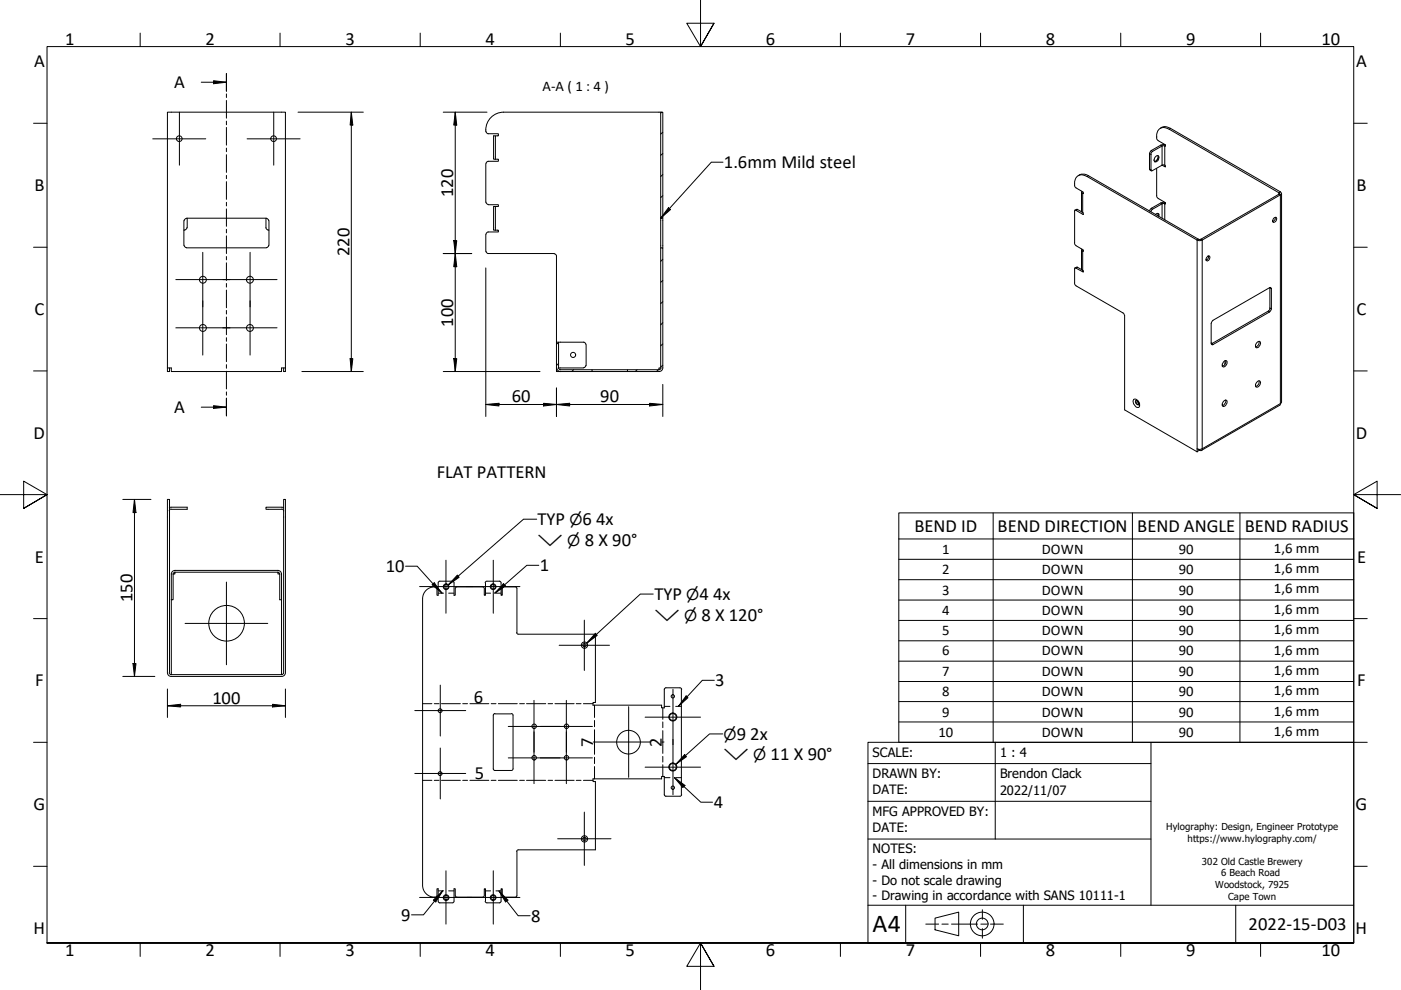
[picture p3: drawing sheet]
<svg xmlns="http://www.w3.org/2000/svg" width="297mm" height="210mm" viewBox="0 0 297 210" stroke-linecap="round" stroke-linejoin="round" font-family="sans-serif">
<!-- layer: Hatch (Hylo) -->
<g fill="none" stroke="#000" stroke-width=".21">
<path d="M140.3 23.8l-.2 .2M140.5 37l-.4 .4M140.5 32.5l-.4 .4M140.5 28l-.4 .4M140.5 59.5l-.4 .4M140.5 55l-.4 .4M140.5 46l-.3 .3M140.5 41.5l-.4 .4M118.4 77.1l-.4 .4M118.4 72.6l-.4 .4M121.6 78.4l-.4 .4M135.1 78.4l-.4 .4"/>
<path d="M139.6 78.4l-.4 .4M140.5 77.4l-.4 .4M140.5 72.9l-.4 .4M140.5 68.4l-.4 .5M140.5 64l-.4 .4"/>
</g>
<!-- layer: Visible (Hylo) -->
<g fill="none" stroke="#000" stroke-width=".21">
<path d="M103 27.5v.4M103 34.7v8.2M103.1 27.9v.2l.4 .3h2.2v.4h-.7M104.6 28.8h.4v5h-.4zM105 33.8h.7v.4h-2.2l-.4 .2v.3M140.1 23.8h.4v22.5h-.4zM140.1 23.8h-33.3a3.8 3.8 0 0 0-3.8 3.8M245.1 33.1l.4-.1a.82 .82 0 0 1 .1 .9 .82 .82 0 0 1-.8 .4l-.1-.4zM245.2 35.7v5.9l.4 .5 1.5 .9v.3l-.7-.1-2.2 1.2-.2 .5M245.5 33a.94 .94 0 0 1-.7 1.3M245.6 33.2l-.2 .5-.4 .5M246 27.2a1.7 1.7 0 0 1 2.2 0l23.3 13.5 .2 .2-.1 .3-16.7 9.7-.7 .1-23.7-13.6a1.69 1.69 0 0 0-2.3 .2 1.69 1.69 0 0 0 0 2.2l1.5 .9v.4l-.3-.2v-.4"/>
<path d="M246.4 35l-2.2 1.2-.2-.1 .1-3.7 2.4-1.5 .6 .1v-.3l-1.5-.9a1.7 1.7 0 0 1 .1-2.2 1.7 1.7 0 0 1 2.2-.2l23.4 13.5v.2l-16.7 9.6-.4 .1-23.4-13.6-.9-.3a1.53 1.53 0 0 0-1.3 .3M246.4 35l.7 .1v.3zM247.1 30.7l-1 .1-2 1.1-.3 .3-.1 .3v3.3l.4 .4M39 48.8h.2M39 46.8v5.2M39.1 52l.2 .4 .2 .1M39.5 52.5h17M39.5 46.3h17M39.5 46.3l-.4 .3v.2M39.6 48.3l-.2 .4h-.3M39.7 46.3v2M56.4 46.3v2l.1 .2 .4 .2"/>
<path d="M56.5 46.3l.4 .3 .1 .2M56.8 48.8h.2M57 52l-.3 .4-.2 .1M57 46.8v5.2M103 49.7v3.6M103.1 42.9v.2l.4 .2M103.1 53.3v.2l.4 .3h14M103.5 43.4h2.2v.4h-.7M104.6 43.8h.4v5h-.4zM105 48.8h.7v.4h-2.2l-.4 .2v.3M117.5 53.8l.2 .1 .3 .4v24.5h7.5v-.4h-6.7M140.1 46.3v6.2"/>
<path d="M140.5 46.3v6.2M227.9 44.5l.4-.1 1.3 .7M227.9 56.8l.4-.2 1.3 .7M229.3 40.7v4l.3 .4M229.3 52.9v4.1l.3 .3M229.6 45.1l.1 .4-1.7-1-.2 .2v7l.4 .4 1.5 .9v.3l-.3-.2v-.3M229.6 57.3l.1 .4-1.8-.9v3.6l10.3 6 .2 .5v20l15.4 8.9M245 45.5l.4-.3 .2 .1 .1 .1v.5M245.5 45.2l.1 .6M245.6 45.4l-.1 .4M247.1 43h-1l-2 1.2-.4 .5M256.1 54.3h.2a.56 .56 0 0 1 .1 .7 .56 .56 0 0 1-.7 .2v-.4z"/>
<path d="M256.2 54.3v.5l-.5 .4M270.1 46.3l.3-.2a.56 .56 0 0 1 .2 .7 .56 .56 0 0 1-.7 .2l-.1-.2zM270.4 46.1v.4l-.5 .5M271.7 41v44.3l-.3 .6-16.6 9.6M35.5 78h.8v.8h23.4v-.8h.8M35.5 78v.8h.4v-.8M35.5 78v-54.2h25v54.2M60.1 78v.8h.4v-.8M118 72.6h.4v5.4h5.4M118 78a.79 .79 0 0 0 .8 .8M118.4 78l.2 .3 .2 .1M118.4 72.6h5.4"/>
<path d="M123.7 72.6h.3l.2 .4M124.2 77.5l-.2 .4h-.3M124.3 73.1v4.4M125.5 78.8h7.5M125.5 78.4h7.5M140.1 78l-.2 .3-.2 .1M140.5 78a.79 .79 0 0 1-.8 .8h-6.7v-.4h6.7M140.5 78v-25.5h-.4v25.5h-.4v.4M256.8 72.7l.2 .1M257.2 67.9l12-6.9 .3 .1 .1 4.4-.4 .6-12.2 7-.2-.2v-4.3zM259.4 76.7l.5-.3a.81 .81 0 0 1 .2 .9 .81 .81 0 0 1-.7 .5l-.3-.2v-.4zM259.7 76.5v.8"/>
<path d="M259.8 76.4l.1 .5-.1 .2a.64 .64 0 0 1-.7 .5M266.4 72.7l.6-.3a.78 .78 0 0 1 .1 .9 .78 .78 0 0 1-.8 .4l-.1-.6zM267 72.4l-.1 .6-.6 .6M269.2 61v4.5l-.3 .4-12 7M240.3 84.7a1.06 1.06 0 0 1 1.1 .5 1.06 1.06 0 0 1 0 1.2 1.31 1.31 0 0 1-1.1-1.7zM240.9 84.9l.1 .7 .4 .2M241.1 84.9l.4 .9a.54 .54 0 0 1-.7-.3 .54 .54 0 0 1 .1-.6l.5 .3 .1 .4M254.1 95.3l.6 .2 .2-.3-.5 .1-.6-.1v.6M254.1 95.2v.4l-.3 .2M259.4 85.1l.5-.3a.81 .81 0 0 1 .2 .9 .81 .81 0 0 1-.7 .5l-.3-.2v-.4zM259.8 84.8v.6l-.3 .4-.4 .2M266.6 80.9l.4-.2a.78 .78 0 0 1 .1 .9 .78 .78 0 0 1-.8 .5l-.1-.6z"/>
<path d="M267 80.7l-.1 .7-.6 .6M35.9 107.6l3.8-.1v.5h-3.4M36.3 107.9l-.4 .2v.2M59.7 107.5h-3.3v.5h3.3M59.7 107.9l.4 .2v.2M59.7 107.5l.4 .1M36.3 121.7v5.5M36.3 127.2v15.8M37.1 121.3v.4h-.4v5.5h-.4M37.1 121.3h21.8v.4h.4v5.5h.4M37.1 121.3l-.3 .2-.1 .2M58.9 121.3l.2 .1 .2 .3"/>
<path d="M58.9 120.9a.79 .79 0 0 1 .8 .8M58.9 120.9h-21.8a.79 .79 0 0 0-.8 .8M59.7 121.7v5.5M59.7 127.2v15.8h-23.4M92.1 124.4h.2M92.1 124.4a2.51 2.51 0 0 0-2.5 2.5v60.8a2.51 2.51 0 0 0 2.5 2.5M92.3 124.4l.3 .4M92.9 123.6v2.6h-.3v-1.4M95.9 123.2h-2.7l-.3 .4M95.9 123.2l.4 .4M96.3 123.6v2.6h.2v-1.4M96.8 124.4h5.5"/>
<path d="M96.9 124.4l-.4 .4M102.3 124.4l.4 .4M102.9 123.6v2.6h-.2v-1.4M103.2 123.2l-.3 .4M103.3 123.2h2.6l.3 .4M106.2 123.6v2.6h.3v-1.4M106.5 124.8l.4-.4h2.4l.3 .4M109.5 134.1l.4 .4M109.6 124.8v9.3M109.9 134.5h16.3v14.4h-.5v.6h14.6v.6h.5v-4M35.5 142.6a.79 .79 0 0 0 .8 .8h23.4M35.5 142.6v-36.7h.4v36.7"/>
<path d="M35.9 142.6l.2 .4h.2M60.1 142.6v-36.7h.4v36.7M60.1 142.6l-.2 .4h-.2M60.5 142.6a.79 .79 0 0 1-.8 .8M104.6 151.7v11.3l.3 .4M104.9 151.4h3.5M104.9 151.3l-.3 .3M108.4 151.3l.4 .3M108.8 151.7v11.3l-.4 .4M141.2 145.8h2.9M141.2 145.8l-.4 .4M144.2 145.8l.3 .4"/>
<path d="M144.5 146.1v22.4M104.9 163.4h3.5M140.8 168.5l.4 .3M140.8 168.5v-3.9h-.5v.5h-14.6v.6h.5v14.5h-16.3M141.2 168.8h2.9M144.5 168.5l-.3 .3M92.1 190.2h.2M92.3 190.2l.3-.3v-1.5h.3v2.6M92.9 191.1l.3 .3h2.7M96.3 191.1l-.4 .3M96.8 190.2h5.5M96.9 190.2l-.4-.3v-1.5h-.2v2.6"/>
<path d="M102.3 190.2l.4-.3v-1.5h.2v2.6M102.9 191.1l.3 .3M106.2 191.1l-.3 .3h-2.6M109.6 180.5v9.5l-.4 .2h-2.5l-.2-.3v-1.5h-.3v2.6M109.9 180.2l-.4 .3"/>
<circle cx="38" cy="29.4" r=".6"/>
<circle cx="58" cy="29.4" r=".6"/>
<circle cx="43" cy="59.3" r=".73"/>
<circle cx="53" cy="59.3" r=".73"/>
<circle cx="43" cy="69.5" r=".73"/>
<circle cx="53" cy="69.5" r=".73"/>
<circle cx="121.5" cy="75.3" r=".54"/>
<circle cx="48" cy="132.1" r="3.8"/>
<circle cx="94.6" cy="124.4" r=".6"/>
<circle cx="94.6" cy="124.4" r=".48"/>
<circle cx="104.6" cy="124.4" r=".6"/>
<circle cx="104.6" cy="124.4" r=".48"/>
<circle cx="123.9" cy="136.8" r=".35"/>
<circle cx="123.9" cy="136.8" r=".67"/>
<circle cx="93.3" cy="150.7" r=".41"/>
<circle cx="113.3" cy="154" r=".48"/>
<circle cx="120.1" cy="154" r=".48"/>
<circle cx="133.3" cy="157.4" r="2.51"/>
<circle cx="142.7" cy="152" r=".86"/>
<circle cx="142.7" cy="152" r=".73"/>
<circle cx="142.7" cy="147.6" r=".35"/>
<circle cx="93.3" cy="164" r=".41"/>
<circle cx="113.3" cy="160.7" r=".48"/>
<circle cx="120.1" cy="160.7" r=".48"/>
<circle cx="123.9" cy="177.9" r=".67"/>
<circle cx="123.9" cy="177.9" r=".35"/>
<circle cx="142.7" cy="162.6" r=".86"/>
<circle cx="142.7" cy="162.6" r=".73"/>
<circle cx="142.7" cy="167" r=".35"/>
<circle cx="94.6" cy="190.3" r=".48"/>
<circle cx="94.6" cy="190.3" r=".6"/>
<circle cx="104.6" cy="190.3" r=".48"/>
<circle cx="104.6" cy="190.3" r=".6"/>
</g>
<!-- layer: Bend Centerline (Hylo) -->
<g fill="none" stroke="#000" stroke-width=".21">
<path d="M92.9 125.8h1.1M95.1 125.8h1.2M102.9 125.8h1.1M105.2 125.8h1M89.6 149.2h2M92.1 149.2h1M93.6 149.2h4M98.1 149.2h1M99.6 149.2h4M104.1 149.2h1.1M105.7 149.2h4M110.2 149.2h1"/>
<path d="M111.6 149.2h4.1M116.2 149.2h1M117.7 149.2h4M122.2 149.2h1M123.7 149.2h2M126 149.5v2.6M126 152.8v1.3M126 154.7v5.2M140.5 150.1v2.4M140.5 153.1v1.2M140.5 154.9v4.8M140.8 149.8h1.2"/>
<path d="M143.3 149.8h1.2M89.6 165.5h2M92.1 165.5h1M93.6 165.5h4M98.1 165.5h1M99.6 165.5h4M104.1 165.5h1.1M105.7 165.5h4M110.2 165.5h1M111.6 165.5h4.1M116.2 165.5h1M117.7 165.5h4"/>
<path d="M122.2 165.5h1M123.7 165.5h2M126 160.6v1.3M126 162.5v2.6M140.5 160.4v1.2M140.5 162.2v2.4M140.8 164.9h1.2M143.3 164.9h1.2M92.9 188.9h1.1M95.1 188.9h1.2M102.9 188.9h1.1M105.2 188.9h1"/>
</g>
<!-- layer: Visible Narrow (Hylo) -->
<g fill="none" stroke="#000" stroke-width=".21">
<path d="M230.8 37.2l-.3 .2M243.7 35.8l.3 .2M243.7 32.5l.3 .2M244.1 31.9l.2 .2M246.1 30.8l.3 .2v4M247.1 30.8l-.1 .2v4M248.2 27.2l-.3 .2M228.5 44.4l-.3 .2M228.5 56.7l-.3 .2M229.7 40.9l-.1 .1v4.1M229.7 53.1l-.1 .1v4.1M244.1 44.2l.2 .2"/>
<path d="M246.1 43l.3 .2v3.1M247.1 43.1l-.1 .1v3.4M254.1 50.7l-.3 .2v44.3M271.5 40.7l-.4 .2v.3l.4 .1v44.3l-16.6 9.6v-44.3l-.3-.2M256.9 72.9l.3 .2M268.9 65.9l.3 .2M269.2 65.3l.4 .2M269.2 61.1l.4 .1M254.3 95.3v.2"/>
</g>
<!-- layer: Section Line (Hylo) -->
<g fill="none" stroke="#000" stroke-width=".21">
<path d="M42.7 17.4h5.3M45.3 17.1l2.7 .3-2.7 .4zM48 15.6v3.7M48 19.9v.8M48 21.3v3.8M48 25.7v.8M48 27v3.8M48 31.4v.8M48 32.8v3.7M48 37.2v.7M48 38.5v3.8M48 42.9v.8"/>
<path d="M48 44.3v3.7M48 48.6v.8M48 50v3.8M48 54.4v.7M48 55.7v3.8M48 60.1v.8M48 61.5v3.7M48 65.8v.8M48 67.2v3.8M48 71.6v.8M48 72.9v3.8M48 77.3v.8"/>
<path d="M48 78.7v3.8M42.7 86.3h5.3M45.3 86l2.7 .3-2.7 .3zM48 83.1v.7M48 84.4v3.8"/>
</g>
<g fill="#000">
<path d="M45.3 17.1l2.7 .3-2.7 .4z" fill-rule="evenodd"/>
<path d="M45.3 86l2.7 .3-2.7 .3z" fill-rule="evenodd"/>
</g>
<!-- layer: Border (Hylo) -->
<g fill="none" stroke="#000" stroke-width=".21">
<path d="M148.5 -.1v10l-2.9-5h5.8l-2.9 5 2.9-5M29.7 7v2.9M59.4 7v2.9M89.1 7v2.9M118.8 7v2.9M178.2 7v2.9M207.9 7v2.9M237.6 7v2.9M267.3 7v2.9M7.1 26.1h2.9M287 26.1h2.9M7.1 52.4h2.9"/>
<path d="M287 52.4h2.9M7.1 78.6h2.9M287 78.6h2.9M0 104.9h10l-5-2.9v5.8l5-2.9-5 2.9M297 104.9h-10l5-2.9v5.8l-5-2.9 5 2.9M7.1 131.2h2.9M287 131.2h2.9M7.1 157.4h2.9M287 157.4h2.9M7.1 183.7h2.9M10 199.9v-190h277v190h-277h277M29.7 199.9v2.9"/>
<path d="M59.4 199.9v2.9M89.1 199.9v2.9M118.8 199.9v2.9M178.2 199.9v2.9M207.9 199.9v2.9M237.6 199.9v2.9M267.3 199.9v2.9M287 183.7h2.9M151.4 204.9l-2.9-5 2.9 5h-5.8l2.9-5v10"/>
</g>
<!-- layer: Title (Hylo) -->
<g fill="none" stroke="#000" stroke-width=".21">
<path d="M184 157.4h103v42.5h-103zM211 157.4v20.5M244 157.4v34.5M184 177.9h60M184 169.9h60M184 161.9h60M184 191.9h103M192 191.9v8M196.3 195.9h2.7M198.2 194.7l5.1-1.3v5l-5.1-1.3zM199.7 195.9h1.3M201.7 195.9h5.6"/>
<path d="M208 195.9h1.3M208.3 192.9v2M208.3 196.9v2M210 195.9h2.7M217 191.9v8M262 191.9v8"/>
<circle cx="208.2" cy="195.9" r="2.51"/>
<circle cx="208.2" cy="195.9" r="1.24"/>
</g>
<!-- layer: Dimension (Hylo) -->
<g fill="none" stroke="#000" stroke-width=".21">
<path d="M63.2 23.8h13.8M74.5 23.8l.3 2.7h-.6zM74.5 23.8v55M94 23.8h9.3M96.5 23.8l.3 2.7h-.6zM96.5 23.8v55M94 53.8h6M96.2 51h.6l-.3 2.8zM96.5 53.8l.3 2.8h-.6zM103 56.8v31.5M64 78.8h13M74.2 76h.6l-.3 2.8z"/>
<path d="M94 78.8h20.5M96.2 76h.6l-.3 2.8zM103 85.8l2.8-.3v.6zM103 85.8h37.5M115.3 85.5l2.7 .3-2.7 .3zM118 85.8l2.8-.3v.6zM118 82.3v6M137.7 85.5l2.8 .3-2.8 .3zM140.5 81.5v6.8M26 105.9h6M28.5 105.9l.3 2.8h-.6zM28.5 105.9v37.5"/>
<path d="M26 143.4h6.8M28.2 140.7h.6l-.3 2.7zM35.5 149.6l2.8-.3v.6zM35.5 149.6h25M35.5 146.1v6M57.8 149.3l2.7 .3-2.7 .3zM60.5 146.1v6"/>
</g>
<g fill="#000">
<path d="M74.5 23.8l.3 2.7h-.6z" fill-rule="evenodd"/>
<path d="M96.5 23.8l.3 2.7h-.6z" fill-rule="evenodd"/>
<path d="M96.2 51h.6l-.3 2.8z" fill-rule="evenodd"/>
<path d="M96.5 53.8l.3 2.8h-.6z" fill-rule="evenodd"/>
<path d="M74.2 76h.6l-.3 2.8z" fill-rule="evenodd"/>
<path d="M96.2 76h.6l-.3 2.8z" fill-rule="evenodd"/>
<path d="M103 85.8l2.8-.3v.6z" fill-rule="evenodd"/>
<path d="M115.3 85.5l2.7 .3-2.7 .3z" fill-rule="evenodd"/>
<path d="M118 85.8l2.8-.3v.6z" fill-rule="evenodd"/>
<path d="M137.7 85.5l2.8 .3-2.8 .3z" fill-rule="evenodd"/>
<path d="M28.5 105.9l.3 2.8h-.6z" fill-rule="evenodd"/>
<path d="M28.2 140.7h.6l-.3 2.7z" fill-rule="evenodd"/>
<path d="M35.5 149.6l2.8-.3v.6z" fill-rule="evenodd"/>
<path d="M57.8 149.3l2.7 .3-2.7 .3z" fill-rule="evenodd"/>
</g>
<!-- layer: Center Mark (Hylo) -->
<g fill="none" stroke="#000" stroke-width=".21">
<path d="M32.4 29.4h11.2M38 23.8v11.2M52.4 29.4h11.2M58 23.8v11.2M37.3 59.3h11.5M43 53.5v11.6M47.2 59.3h11.5M53 53.5v11.6M37.3 69.5h11.5M43 63.8v11.5M47.2 69.5h11.5M53 63.8v11.5"/>
<path d="M94.6 118.8v11.2M104.6 118.8v11.2M39.2 132.2h17.6M48 123.4v17.5M89 124.4h11.2M98.9 124.4h11.3M118.6 136.8h10.6M123.9 131.5v10.6M87.9 150.7h10.8M93.3 145.3v10.8M93.3 158.6v10.8M107.8 154h10.9"/>
<path d="M113.2 148.5v11M113.2 155.2v11M114.6 154h11M120.1 148.5v11M120.1 155.2v11M125.8 157.3h12.1M133.3 149.8v15M136.8 152.1h11.7M140.3 157.3h.5M142.7 146.1v11.8M142.7 156.8v11.7M87.9 164h10.8"/>
<path d="M107.8 160.7h10.9M114.6 160.7h11M118.2 177.8h11.3M123.9 172.2v11.3M136.8 162.7h11.7M89 190.3h11.2M94.6 184.6v11.3M98.9 190.3h11.3M104.6 184.6v11.3"/>
</g>
<!-- layer: Symbol (Hylo) -->
<g fill="#000">
<path d="M141.7 44l.5 .4-2.1 1.9z" fill-rule="evenodd"/>
<path d="M92.1 123.5l1.6 2.3-2.1-1.8z" fill-rule="evenodd"/>
<path d="M97 122l.3 .4-2.2 1.6z" fill-rule="evenodd"/>
<path d="M106.7 123.7l.5 .5-2.3 1.6z" fill-rule="evenodd"/>
<path d="M126.2 134.3l.4 .4-2.2 1.7z" fill-rule="evenodd"/>
<path d="M145.2 160l.3 .4-2.2 1.6z" fill-rule="evenodd"/>
<path d="M145.5 147.5l.4 .4-2.1 1.9z" fill-rule="evenodd"/>
<path d="M143 164.9l2.2 1.6-.4 .5z" fill-rule="evenodd"/>
<path d="M91.9 190.9l2-2-1.5 2.3z" fill-rule="evenodd"/>
<path d="M105.8 188.9l1.9 2-.5 .3z" fill-rule="evenodd"/>
</g>
<g fill="none" stroke="#000" stroke-width=".21">
<path d="M153.3 34.4h-2.5l-10.7 11.9M141.7 44l.5 .4-2.1 1.9zM113.8 110.1h-2.8l-15.9 13.9M114.2 119.9h-2.5l-5.1 4.4M190.6 108.7h96.4v48.7h-96.4zM190.6 114.3h96.4M190.6 118.6h96.4M210.6 108.7v48.7M240.1 108.7v48.7M262.9 108.7v48.7M86 120.1h2.5l3.8 4.2M91.9 124.3l-.3-.3 .5-.5 .5 .8"/>
<path d="M92.2 124.5l1.5 1.3-1-1.3M92.5 124.5l1.2 1.3M97 122l.3 .4-2.2 1.6zM106.1 124.5l-1.2 1.3 1.9-1.3M106.3 124.3l.4-.6 .5 .5-.1 .1M106.4 124.5l-1.5 1.3M126.2 134.3l.4 .4-2.2 1.7zM138.5 126h-2.7l-11.4 10.4M190.6 122.9h96.4M190.6 127.2h96.4M190.6 131.5h96.4M190.6 135.9h96.4"/>
<path d="M145.2 160l.3 .4-2.2 1.6zM145.5 147.5l.4 .4-2.1 1.9zM151.4 144.2h-2.5l-5.1 5.6M153.2 155.6h-2.8l-7.1 6.4M190.6 140.2h96.4M190.6 144.5h96.4M190.6 148.8h96.4M190.6 153.1h96.4M143 164.9l2.2 1.6-.4 .5zM143 164.9l5.6 5.2h2.5M92.3 190.4l-.4 .5 .5 .3 .5-.8M92.5 190.2l1.4-1.3-.9 1.3"/>
<path d="M92.6 190.4l-2.8 3.6h-2.6M93.9 188.9l-1.1 1.3M105.8 188.9l1 1.3M106.6 190.2l-.8-1.3 1.3 1.3M106.7 190.4l.5 .8 .5-.3-.4-.5M106.9 190.4l3 3.8h2.5"/>
</g>
<text font-size="5.5" x="185" y="197.6">A4</text>
<g font-size="3.9">
<text x="13.8" y="9.5">1</text>
<text x="43.6" y="9.5">2</text>
<text x="73.3" y="9.5">3</text>
<text x="102.9" y="9.5">4</text>
<text x="132.7" y="9.5">5</text>
<text x="162.4" y="9.5">6</text>
<text x="192" y="9.5">7</text>
<text x="221.7" y="9.5">8</text>
<text x="251.5" y="9.5">9</text>
<text x="280.2" y="9.5">10</text>
<text x="7.2" y="14.3">A</text>
<text x="287.5" y="14.3">A</text>
<text x="36.9" y="18.7">A</text>
<text x="153.5" y="35.7">1.6mm Mild steel</text>
<text x="7.3" y="40.5">B</text>
<text x="96.1" y="41.8" transform="rotate(-90 96.1 41.8)">120</text>
<text x="287.6" y="40.5">B</text>
<text x="74.1" y="54.3" transform="rotate(-90 74.1 54.3)">220</text>
<text x="7.3" y="66.8">C</text>
<text x="96.1" y="69.3" transform="rotate(-90 96.1 69.3)">100</text>
<text x="287.6" y="66.8">C</text>
<text x="36.9" y="87.5">A</text>
<text x="108.5" y="85.3">60</text>
<text x="127.3" y="85.3">90</text>
<text x="7.1" y="93">D</text>
<text x="287.5" y="93">D</text>
<text x="92.6" y="101.3">FLAT PATTERN</text>
<text x="114" y="111.4">TYP</text>
<text x="123.5" y="111.4">6</text>
<text x="126.4" y="111.4">4x</text>
<text x="193.9" y="112.7">BEND ID</text>
<text x="211.5" y="112.7">BEND DIRECTION</text>
<text x="241.1" y="112.7">BEND ANGLE</text>
<text x="263.9" y="112.7">BEND RADIUS</text>
<text x="7.4" y="119.3">E</text>
<text x="124" y="115.7">8 X 90°</text>
<text x="287.7" y="119.3">E</text>
<text x="81.8" y="121.3">10</text>
<text x="114.4" y="121.1">1</text>
<text x="28.1" y="127.7" transform="rotate(-90 28.1 127.7)">150</text>
<text x="138.7" y="127.2">TYP</text>
<text x="148.3" y="127.2">4</text>
<text x="148.7" y="131.6">8 X 120°</text>
<text x="151.2" y="127.2">4x</text>
<text x="7.4" y="145.5">F</text>
<text x="45" y="149.2">100</text>
<text x="100.5" y="149">6</text>
<text x="151.6" y="145.5">3</text>
<text x="287.7" y="145.5">F</text>
<text x="125.8" y="158.3" transform="rotate(-90 125.8 158.3)">7</text>
<text x="140.3" y="158.3" transform="rotate(-90 140.3 158.3)">2</text>
<text x="156.2" y="156.9">9</text>
<text x="159.1" y="156.9">2x</text>
<text x="163.4" y="161.2">11 X 90°</text>
<text x="100.6" y="165.2">5</text>
<text x="7.1" y="171.8">G</text>
<text x="151.3" y="171.4">4</text>
<text x="287.4" y="171.8">G</text>
<text x="85.1" y="195.2">9</text>
<text x="112.6" y="195.4">8</text>
<text x="264.7" y="197.2">2022-15-D03</text>
<text x="7.1" y="198">H</text>
<text x="13.8" y="202.8">1</text>
<text x="43.6" y="202.8">2</text>
<text x="73.3" y="202.8">3</text>
<text x="102.9" y="202.8">4</text>
<text x="132.7" y="202.8">5</text>
<text x="162.4" y="202.8">6</text>
<text x="192" y="202.8">7</text>
<text x="221.7" y="202.8">8</text>
<text x="251.5" y="202.8">9</text>
<text x="280.2" y="202.8">10</text>
<text x="287.4" y="198">H</text>
</g>
<g font-size="3.2">
<text x="120.7" y="111.4">⌀</text>
<text x="114" y="115.7">⌵ ⌀</text>
<text x="138.7" y="131.6">⌵ ⌀</text>
<text x="145.5" y="127.2">⌀</text>
<text x="153.4" y="156.9">⌀</text>
<text x="153.4" y="161.2">⌵ ⌀</text>
</g>
<g font-size="3.1">
<text x="115" y="19.3">A-A ( 1 : 4 )</text>
<text x="199.8" y="117.4">1</text>
<text x="220.9" y="117.4">DOWN</text>
<text x="249.9" y="117.4">90</text>
<text x="270.1" y="117.3">1,6 mm</text>
<text x="199.8" y="121.8">2</text>
<text x="220.9" y="121.8">DOWN</text>
<text x="249.9" y="121.8">90</text>
<text x="270.1" y="121.6">1,6 mm</text>
<text x="270.1" y="125.8">1,6 mm</text>
<text x="199.8" y="126.1">3</text>
<text x="199.8" y="130.4">4</text>
<text x="220.9" y="126.1">DOWN</text>
<text x="220.9" y="130.4">DOWN</text>
<text x="249.9" y="126.1">90</text>
<text x="249.9" y="130.4">90</text>
<text x="270.1" y="130.1">1,6 mm</text>
<text x="199.8" y="134.7">5</text>
<text x="220.9" y="134.7">DOWN</text>
<text x="249.9" y="134.7">90</text>
<text x="270.1" y="134.5">1,6 mm</text>
<text x="199.8" y="139">6</text>
<text x="199.8" y="143.3">7</text>
<text x="220.9" y="139">DOWN</text>
<text x="220.9" y="143.3">DOWN</text>
<text x="249.9" y="139">90</text>
<text x="249.9" y="143.3">90</text>
<text x="270.1" y="138.8">1,6 mm</text>
<text x="270.1" y="143.1">1,6 mm</text>
<text x="199.8" y="147.6">8</text>
<text x="220.9" y="147.6">DOWN</text>
<text x="249.9" y="147.6">90</text>
<text x="270.1" y="147.4">1,6 mm</text>
<text x="199.8" y="151.9">9</text>
<text x="220.9" y="151.9">DOWN</text>
<text x="249.9" y="151.9">90</text>
<text x="270.1" y="151.7">1,6 mm</text>
<text x="198.9" y="156.2">10</text>
<text x="220.9" y="156.2">DOWN</text>
<text x="249.9" y="156.2">90</text>
<text x="270.1" y="156.1">1,6 mm</text>
</g>
<g font-size="2.7">
<text x="185" y="160.4">SCALE:</text>
<text x="212" y="160.4">1 : 4</text>
<text x="185" y="164.9">DRAWN BY:</text>
<text x="212" y="165">Brendon Clack</text>
<text x="185" y="168.4">DATE:</text>
<text x="185" y="172.9">MFG APPROVED BY:</text>
<text x="212" y="168.5">2022/11/07</text>
<text x="185" y="176.4">DATE:</text>
<text x="185" y="180.9">NOTES:</text>
<text x="185" y="184.2">- All dimensions in mm</text>
<text x="185" y="187.6">- Do not scale drawing</text>
<text x="185" y="190.9">- Drawing in accordance with SANS 10111-1</text>
</g>
<g font-size="2">
<text x="247.3" y="176">Hylography: Design, Engineer Prototype</text>
<text x="251.8" y="178.5">https://www.hylography.com/</text>
<text x="254.8" y="183.4">302 Old Castle Brewery</text>
<text x="258.9" y="185.8">6 Beach Road</text>
<text x="257.6" y="188.3">Woodstock, 7925</text>
<text x="260.4" y="190.8">Cape Town</text>
</g>
</svg>
